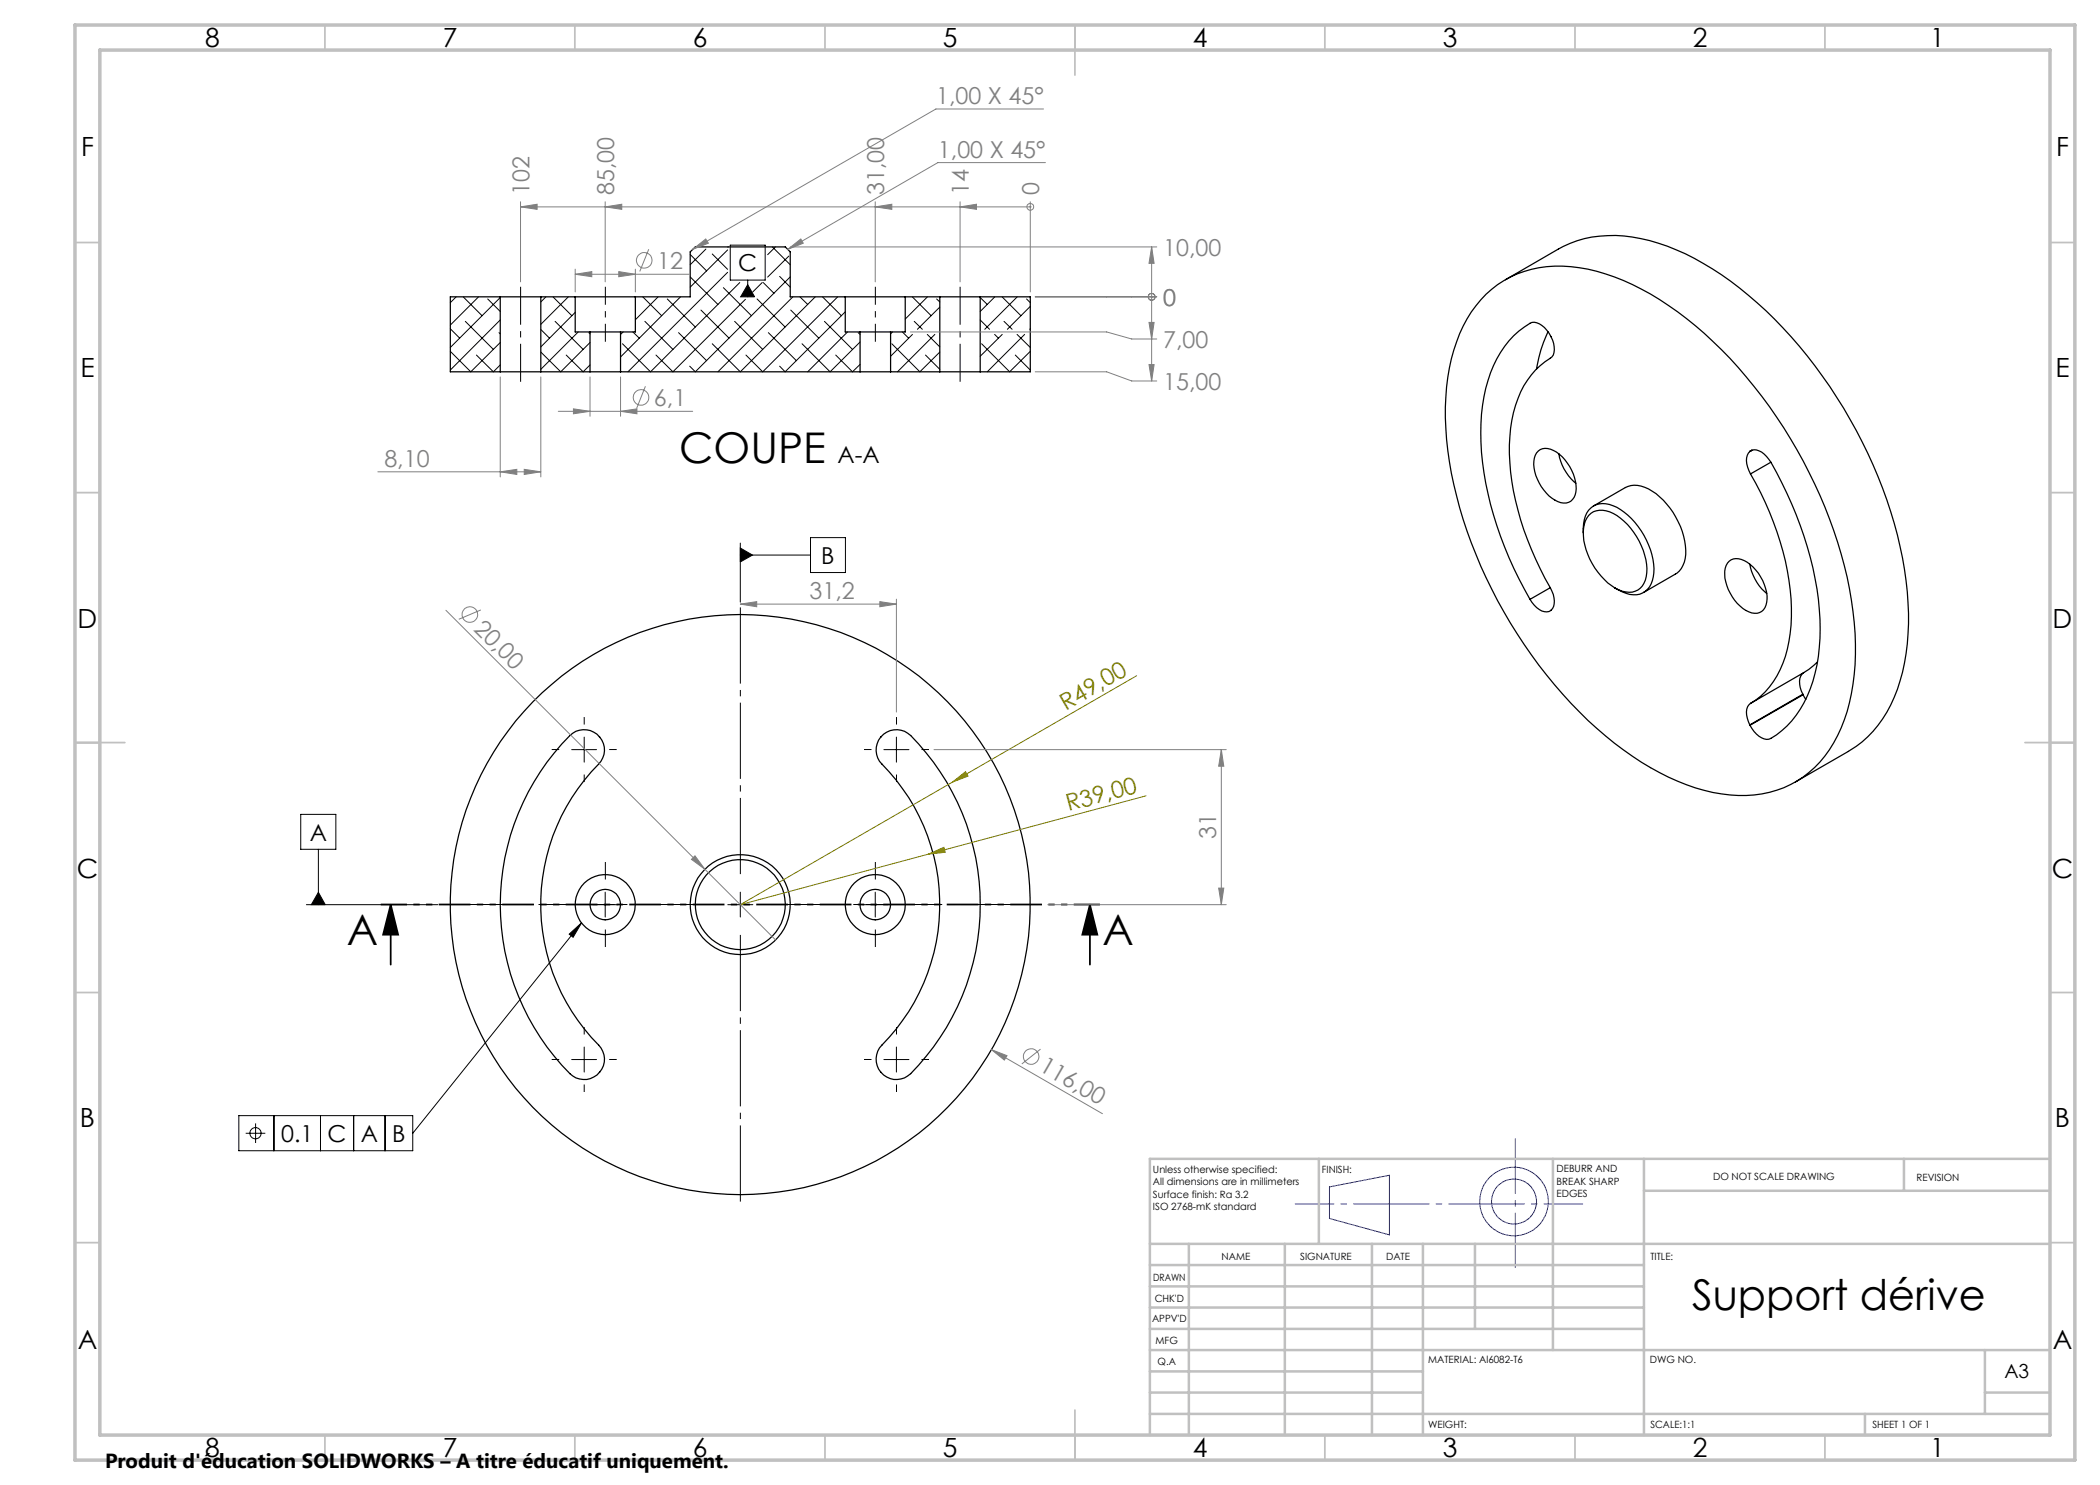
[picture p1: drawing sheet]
<svg xmlns="http://www.w3.org/2000/svg" width="420mm" height="297mm" viewBox="0 0 420 297" stroke-linecap="round" stroke-linejoin="round" font-family="sans-serif">
<g fill="none" stroke="#000" stroke-width=".25">
<path d="M100 59.4h8.2M100 59.4v15M100 59.4h-9.9v15h9.9M108.2 59.4v15M108.2 59.4h6.8M115 59.4h12.1M115 59.4v7h3M127.1 59.4v7h-3M127.1 59.4h10.9v-9l1.1-1h18l.9 1v9h11.1M169.1 59.4h11.9M169.1 59.4v7h2.9M181 59.4v7h-2.9"/>
<path d="M181 59.4h7M188 59.4h8M188 59.4v15M196 59.4v15M196 59.4h10.1v15h-10.1M297.2 58.8a21.4 21.4 0 0 1 18.7-5.3 44.8 44.8 0 0 1 19.6 8.9 90.8 90.8 0 0 1 26.3 32.1 79.8 79.8 0 0 1 9.3 36.4 35.9 35.9 0 0 1-5.2 19 20.6 20.6 0 0 1-19.9 9.1 41.7 41.7 0 0 1-19.5-7.8 88.5 88.5 0 0 1-27-31.1 83.5 83.5 0 0 1-10.4-36.6 38.8 38.8 0 0 1 4.3-19.7 25.5 25.5 0 0 1 3.8-5zM301.1 55.9l10.6-6.1a24.1 24.1 0 0 1 18.2-1.7 54.9 54.9 0 0 1 21.5 12.5 96 96 0 0 1 29.1 51 51.3 51.3 0 0 1-1 26.3 22.8 22.8 0 0 1-9.8 12.4l-10.6 6.1M100 74.4h8.2M108.2 74.4h9.8M118 66.4h6.1M118 74.4h6.1M118 66.4v8"/>
<path d="M124.1 66.4v8M124.1 74.4h47.9M172 66.4h6.1M172 74.4h6.1M172 66.4v8M178.1 66.4v8M178.1 74.4h9.9M188 74.4h8M309.6 66.4l-.3 .6a25.7 25.7 0 0 0-2 6.8M307.7 90.2a2.86 2.86 0 0 1 3.6 .2 9.2 9.2 0 0 1 3.9 8 2.49 2.49 0 0 1-1.6 2.1 2.49 2.49 0 0 1-2.6-.5 9.2 9.2 0 0 1-4.2-7.8 2.97 2.97 0 0 1 .9-2zM311.8 90.8a9.5 9.5 0 0 0 3.4 5.9M350 90.3a3.2 3.2 0 0 0-.2 3.8l.3 .7"/>
<path d="M350 90.3a2.22 2.22 0 0 1 2.8 .5 11.1 11.1 0 0 1 2.5 3.7 70.7 70.7 0 0 1 8.7 29.3 31.6 31.6 0 0 1-4 18 16.1 16.1 0 0 1-6.2 6 4.2 4.2 0 0 1-3.8-2.7M350 90.3h.1M350.1 94.8a57.1 57.1 0 0 1 8.2 28.5 22.2 22.2 0 0 1-5.2 15.1l-1.9 1.6-1.1 .7M350.3 90.1l-.3 .2M350.4 90l-.4 .3M354.2 92.5l-4.1 2.3M310.1 117.5a4.5 4.5 0 0 1 .4 4.2 1.57 1.57 0 0 1-2.1 .5 5.4 5.4 0 0 1-2.4-2.3M310.1 117.5a57.1 57.1 0 0 1-8.2-28.5 23 23 0 0 1 4.4-14 16.4 16.4 0 0 1 4.1-3.6 4.1 4.1 0 0 0-.2-4.1 4.2 4.2 0 0 0-3.8-2.8 18.3 18.3 0 0 0-8.8 11.6 44.8 44.8 0 0 0 0 22.6 76.2 76.2 0 0 0 8.4 21.2M310.1 117.5l-4.1 2.4M316.7 106.6a6.2 6.2 0 0 1 1.5-5 4.5 4.5 0 0 1 5.2-.1 15.4 15.4 0 0 1 7.4 13.1 4.2 4.2 0 0 1-3.5 4.4 7.4 7.4 0 0 1-4.3-1.4M317.7 103.1a4 4 0 0 1 5-.4 13.9 13.9 0 0 1 6.7 11.8 3.7 3.7 0 0 1-3.6 4 8 8 0 0 1-5.6-3.3 12.5 12.5 0 0 1-3.3-10.4l.2-.6zM318.7 101.2l6.4-3.7a5.2 5.2 0 0 1 5.3 .7 15.2 15.2 0 0 1 6.6 13.5 4.3 4.3 0 0 1-1.9 3.1l-6.4 3.7"/>
<path d="M345.8 112.3a3.3 3.3 0 0 1 4.3 .6 8.9 8.9 0 0 1 3.2 7.5 2.35 2.35 0 0 1-3.5 2 9.1 9.1 0 0 1-4.9-8.2 2.98 2.98 0 0 1 .9-1.9zM350 112.8a10 10 0 0 0 3.3 5.9M360.6 138.8l-10.6 6.2M360.6 138.8v.2M360.6 139l.6 .9M360.6 139l-10.6 6.1M360.7 134.5a2.62 2.62 0 0 0-.7 3l.6 1.3M360.7 134.5l-10.6 6.2M363.5 132.4l-1.7 1.5-1.1 .6M114 147.1a4.1 4.1 0 0 1 5.7 0 4.1 4.1 0 0 1 0 5.7 40 40 0 0 0 .5 56.8 4.1 4.1 0 0 1-.8 5.3 4.1 4.1 0 0 1-5.4-.2 48 48 0 0 1 0-67.6zM176.1 147.4a4.1 4.1 0 0 1 6-.3 47.9 47.9 0 0 1-.6 68.1 4 4 0 0 1-5.3-.8 4 4 0 0 1 .2-5.4 40 40 0 0 0-.5-56.7 4.1 4.1 0 0 1 .2-4.9zM350 145v.1"/>
<path d="M350.1 140.7a2.54 2.54 0 0 0-.6 2.9l.5 1.4"/>
<circle cx="121.1" cy="180.9" r="6"/>
<circle cx="121.1" cy="180.9" r="3"/>
<circle cx="148" cy="180.9" r="9"/>
<circle cx="148.1" cy="180.9" r="10"/>
<circle cx="148.1" cy="180.9" r="58"/>
<circle cx="175" cy="180.9" r="6"/>
<circle cx="175.1" cy="180.9" r="3.1"/>
</g>
<g fill="none" stroke="#000" stroke-width=".2">
<path d="M91.2 59.4l-1.1 1.1M92.6 59.4l3.8 3.7M95.7 59.4l-5.6 5.6M97.5 59.8l2.5 2.5M100 59.5l-9.9 10M109.2 59.4l-1 1M110.6 59.4l3.8 3.7M113.7 59.4l-5.5 5.5M127.1 59.4h.1M128.6 59.4l3.7 3.7M131.6 59.4l-4.5 4.6M133.5 59.8l5.6 5.6"/>
<path d="M136.1 59.4l-12 12M138 55.4l5.6 5.5M138 50.9l3.3 3.3M141.2 49.8l-3.2 3.1M142.5 50.8l3 3.1M144.7 57.5l5.6 5.6M145.5 49.4h.1M145.5 50l-7.5 7.4M145.5 54.5l-19.9 19.9M146 49h7v7h-7zM148 56.5l-17.9 17.9-5.6-5.6M149.1 59.9l-14.5 14.5-3.4-3.4"/>
<path d="M149.5 56.9l1.4 2.5h-2.8zM149.5 56v3.4M151.4 59.8l5.6 5.6M152.4 56.5l-1.9 1.9M152.6 56.5l2.2 2.2M154.5 49.4l3.5 3.5M155.1 49.4l-1.6 1.5M155.9 55.3l2.1 2.1M157.8 51.2l-4.3 4.2M158 55.4l-18.9 19-1.2-1.2M158.6 59.4l-15 15M160 59.4l1.5 1.5"/>
<path d="M163.1 59.4l-15 15-5.6-5.6M164.5 59.4l3.8 3.7M167.5 59.4l-15 15-3.3-3.4M182.5 59.4l3.7 3.7M185.5 59.4l-4.5 4.4M187.3 59.8l.7 .6M196 59.5l1.4 1.4M199 59.4l-3 2.9M200.4 59.4l3.8 3.7M203.4 59.4l-6.4 6.5M205.3 59.8l.8 .7M90.1 65.8l1.8 1.8"/>
<path d="M93.1 64.3l5.6 5.6M95.3 71l3.4 3.4 1.3-1.4M99.8 66.5l.2 .3M100 64l-9.9 10M100 68.5l-5.8 5.9-4.1-4.1M108.2 65.9l1.7 1.7M111 64.3l5.6 5.6M113.2 71l3.4 3.4 1.4-1.4M115 62.5l-6.8 6.9M115.6 66.4l-7.4 7.5M117.8 66.5l.2 .3M118 68.5l-5.9 5.9-3.9-4"/>
<path d="M124.6 66.4l-.5 .5M126.6 66.4l1.2 1.2M129 64.3l5.6 5.6M135.7 66.5l5.6 5.6M140.2 62l5.6 5.6M146.9 64.3l5.6 5.6M153.7 66.5l5.6 5.6M158.2 62l5.6 5.6M164.9 64.3l5.6 5.6M167.1 71l3.4 3.4 1.5-1.5M169.1 62.4l-12.1 12-1.1-1.2M169.5 66.4l-8 8"/>
<path d="M171.6 66.5l.4 .4M172 68.4l-6 6-5.6-5.6M178.4 68.8l5.6 5.6 4-4M178.5 66.4l-.4 .4M180.5 66.4l1.2 1.2M182.5 66.9l-4.4 4.4M182.8 64.3l1.7 1.6M185.1 71l2.9 2.9M185.5 66.9l2.5 2.5M187 66.9l-7.5 7.5M188 61.4l-4.5 4.5M196 64l1.9 1.9"/>
<path d="M196.3 68.8l5.6 5.6 4.2-4.1M198.9 66.9l.8 .7M200.4 66.9l-4.4 4.4M200.8 64.3l1.6 1.6M203.1 71l3 3M203.4 66.9l2.7 2.6M204.9 66.9l-7.5 7.5M206.1 61.3l-4.6 4.6M206.1 65.8l-.1 .1M148.1 109.6l2.4 1.4-2.4 1.4zM148.1 111h14M148.1 108.6v11.8"/>
<path d="M162.1 107.5h7v7h-7zM114.3 149.9h5M116.8 147.4v5M176.8 149.9h5M179.3 147.4v5M60.1 162.9h7.1v7h-7.1zM63.7 178.5l1.4 2.4h-2.8zM63.7 169.9v11M121 178.4v5M148.1 178.4v5M175 178.4v5M61.3 180.9h26.3"/>
<path d="M113.8 186.8l2.5-2.2-1.7 2.9zM116.3 184.6l-33.8 42.1M118.6 180.9h4.9M145.6 180.9h5M172.5 180.9h5.1M114.3 211.9h5M116.8 209.4v5M176.8 211.9h5M179.3 209.4v5M47.8 223.1h34.7v7h-34.7zM49.1 226.7h4M51.1 224.7v3.9"/>
<path d="M54.8 223.1v7M64.1 223.1v7M70.7 223.1v7M77 223.1v7"/>
<circle cx="51.1" cy="226.6" r="1.13"/>
</g>
<g fill="none" stroke="#808080" stroke-width=".2">
<path d="M208.7 21.8h-21.5l-48.7 28.1M209.1 32.5h-21.5l-30 17.4M104.1 41.4l3.3-.6v1.1zM104.1 41.4h102M104.1 40.4v16M115 54.9l3.4-.6v1zM115 53.8v4.6M115 54.9h22.9M121 41.4l3.4-.6v1.1zM121 40.4v16M123.8 54.3l3.3 .6-3.3 .4zM127.1 53.8v4.6"/>
<path d="M129.8 49.8l-1.8 4.5M138.5 49.9l2.6-2.1 .6 .8zM157.6 49.9l2.6-2.1 .5 .8zM158 49.4h73.4M175 41.4l3.4-.6v1.1zM175 40.4v16M192 41.4l3.3-.6v1.1zM192 40.4v16M206.1 41.4h.1M206.1 40.4v18M207 59.4h24.4M230.3 49.4l.5 3.3h-1z"/>
<path d="M230.3 59.4h.1M230.3 49.4v26.8M100 75.4v20M108.2 75.4v20M118 75.4v7.9M124.1 75.4v7.9M129.1 77.3l-1.8 4.4M182.1 66.4h39.2l5 1.4h5.1M207 74.4h14.3l5 1.8h5.1M229.8 64.5h1l-.5 3.3zM229.8 72.9h1l-.5 3.3zM75.6 94.4h32.6"/>
<path d="M100 94.4l3.4-.5v1zM104.8 93.9l3.4 .5-3.4 .5zM111.7 82.3h26.8M114.7 81.8l3.3 .5-3.3 .5zM124.1 82.3l3.3-.5v1zM179.3 119.8v22.6M89.2 122.1l51.8 51.7M96.2 122l-4.4 1.9M148.1 120.8l3.2-.5v1.1zM148.1 120.8h31.2M176 120.3l3.3 .5-3.3 .6zM186.8 149.9h58.5"/>
<path d="M244.3 149.9l.5 3.3h-1.1zM244.3 149.9v31M138.3 171.9l.7-.7 2 2.6zM141 173.8l14.1 14.2M243.7 177.6h1.1l-.5 3.3zM209.5 180.9h35.8M198.3 209.9l3.1 1.2-.5 .9zM198.3 209.9l22.2 12.8M208.1 209.8l-3.7 3"/>
<circle cx="128.9" cy="52.1" r="1.55"/>
<circle cx="206.1" cy="41.4" r=".68"/>
<circle cx="230.3" cy="59.4" r=".69"/>
<circle cx="128.2" cy="79.5" r="1.56"/>
<circle cx="94" cy="122.9" r="1.56"/>
<circle cx="206.2" cy="211.3" r="1.56"/>
</g>
<path d="M78.1 180.9l1.5 6h-3zM78.1 180.9v12M218 180.9l1.5 6h-3zM218 180.9v12" fill="none" stroke="#000" stroke-width=".35"/>
<path d="M227.3 135.1l-36.8 21.3M190.5 156.4l2.6-2.1 .5 .9zM190.5 156.4l-42.4 24.5 81.1-21.7M185.7 170.8l3.1-1.3 .3 1z" fill="none" stroke="#808000" stroke-width=".2"/>
<g fill="none" stroke="#00f" stroke-width=".2">
<path d="M265.9 237.4l12-2.3v11.9l-12-3.3z"/>
<circle cx="302.8" cy="240.3" r="4.5"/>
<circle cx="302.8" cy="240.3" r="6.9"/>
</g>
<path d="M104.1 57.4v19M192 76.4v-19" fill="none" stroke="#000" stroke-width=".2" stroke-dasharray="15.2 1.3 1.3 1.3" stroke-dashoffset="7.6" stroke-linecap="butt"/>
<path d="M121.1 68.4v-11M175.1 68.4v-11" fill="none" stroke="#000" stroke-width=".2" stroke-dasharray="15.2 1.3 1.3 1.3" stroke-dashoffset="11.6" stroke-linecap="butt"/>
<path d="M148.1 175.9v-55.5M143.1 180.9h-55.5M148.1 185.9v55.5M153.1 180.9h55.5" fill="none" stroke="#000" stroke-width=".2" stroke-dasharray="15.2 1.3 1.3 1.3" stroke-dashoffset="-1.1" stroke-linecap="butt"/>
<g fill="none" stroke="#000" stroke-width=".2" stroke-dasharray="15.2 1.3 1.3 1.3" stroke-linecap="butt">
<path d="M111.8 149.9h-1.5M116.8 144.9v-1.5M116.8 154.9v1.5M121.8 149.9h1.5M174.3 149.9h-1.5M179.3 144.9v-1.5M179.3 154.9v1.5M184.3 149.9h1.5M121.1 175.9v-3.5M175.1 175.9v-3.5M116.1 180.9h-3.5M121.1 185.9v3.5"/>
<path d="M126.1 180.9h3.5M170.1 180.9h-3.5M175.1 185.9v3.5M180.1 180.9h3.5M111.8 211.9h-1.5M116.8 206.9v-1.5M116.8 216.9v1.5M121.8 211.9h1.5M174.3 211.9h-1.5M179.3 206.9v-1.5M179.3 216.9v1.5M184.3 211.9h1.5"/>
</g>
<path d="M220 180.9h-143.8" fill="none" stroke="#000" stroke-width=".35" stroke-dasharray="6.3 1.3 1.3 1.3 1.3 1.3" stroke-dashoffset="1.1" stroke-linecap="butt"/>
<path d="M303.1 253.6v-25.9" fill="none" stroke="#00f" stroke-width=".2" stroke-dasharray="15.2 1.3 1.3 1.3" stroke-dashoffset="4.2" stroke-linecap="butt"/>
<path d="M316.6 240.8h-57.6" fill="none" stroke="#00f" stroke-width=".2" stroke-dasharray="15.2 1.3 1.3 1.3" stroke-dashoffset="7.4" stroke-linecap="butt"/>
<g fill="none" stroke="#c0c0c0" stroke-width=".35">
<path d="M65 5v5M115 5v5M165 5v5M215 5v10M265 5v5M315 5v5M365 5v5M15 48.5h5M410 48.5h5M15 98.5h5M410 98.5h5M15 148.5h10"/>
<path d="M405 148.5h10M15 198.5h5M410 198.5h5M15 248.5h5M410 248.5h5M65 287v5M115 287v5M165 287v5M215 282v10M265 287v5M315 287v5M365 287v5"/>
</g>
<g fill="none" stroke="#c0c0c0" stroke-width=".5">
<path d="M263.8 231.8v17M310.6 231.8v38.2M328.8 231.8v55.2M328.8 238.2h81.2M380.8 231.8v6.4M410 231.8h-180v55.2M230 248.8h180M230 257.3h98.8M230 253h98.8M237.8 248.8v38.2M257 248.8v38.2M274.4 248.8v38.2"/>
<path d="M284.6 248.8v38.2M295 248.8v17M230 265.8h98.8M230 261.5h98.8M230 278.5h54.6M230 274.3h54.6M230 270h180M397 278.5h13M397 270v12.8M230 282.8h180M373 282.8v4.2"/>
</g>
<path d="M15 5h400v287h-400zM20 10h390v277h-390z" fill="none" stroke="#c0c0c0" stroke-width=".7"/>
<g fill="#000">
<path d="M113.8 186.8l2.5-2.2-1.7 2.9zM63.7 178.5l1.4 2.4h-2.8zM148.1 109.6l2.4 1.4-2.4 1.4zM149.5 56.9l1.4 2.5h-2.8z"/>
<path d="M218 180.9l1.5 6h-3zM78.1 180.9l1.5 6h-3z"/>
</g>
<g fill="#808000">
<path d="M185.7 170.8l3.1-1.3 .3 1z"/>
<path d="M190.5 156.4l2.6-2.1 .5 .9z"/>
</g>
<g fill="#808080">
<path d="M138.3 171.9l.7-.7 2 2.6z"/>
<path d="M198.3 209.9l3.1 1.2-.5 .9z"/>
<path d="M148.1 120.8l3.2-.5v1.1zM176 120.3l3.3 .5-3.3 .6zM100 94.4l3.4-.5v1zM104.8 93.9l3.4 .5-3.4 .5zM115 54.9l3.4-.6v1zM123.8 54.3l3.3 .6-3.3 .4zM114.7 81.8l3.3 .5-3.3 .5zM124.1 82.3l3.3-.5v1zM157.6 49.9l2.6-2.1 .5 .8zM138.5 49.9l2.6-2.1 .6 .8z"/>
<path d="M243.7 177.6h1.1l-.5 3.3zM244.3 149.9l.5 3.3h-1.1z"/>
<path d="M229.8 64.5h1l-.5 3.3zM229.8 72.9h1l-.5 3.3zM230.3 49.4l.5 3.3h-1z"/>
<path d="M192 41.4l3.3-.6v1.1zM175 41.4l3.4-.6v1.1zM121 41.4l3.4-.6v1.1zM104.1 41.4l3.3-.6v1.1z"/>
</g>
<g font-size="8.5">
<text x="135.8" y="92.6">COUPE</text>
<text x="69.4" y="189.1">A</text>
<text x="220.5" y="189.1">A</text>
<text x="338.4" y="261.9">Support dérive</text>
</g>
<g font-size="5.3">
<text x="41" y="9.5">8</text>
<text x="88.5" y="9.5">7</text>
<text x="138.5" y="9.5">6</text>
<text x="188.5" y="9.5">5</text>
<text x="238.5" y="9.5">4</text>
<text x="288.5" y="9.5">3</text>
<text x="338.5" y="9.5">2</text>
<text x="386" y="9.5">1</text>
<text x="16.2" y="31.2">F</text>
<text x="411.2" y="31.2">F</text>
<text x="16.1" y="75.5">E</text>
<text x="411.1" y="75.5">E</text>
<text x="15.5" y="125.5">D</text>
<text x="410.5" y="125.5">D</text>
<text x="15.4" y="175.5">C</text>
<text x="410.4" y="175.5">C</text>
<text x="16" y="225.5">B</text>
<text x="411" y="225.5">B</text>
<text x="15.5" y="269.7">A</text>
<text x="410.5" y="269.7">A</text>
<text x="41" y="291.5">8</text>
<text x="88.5" y="291.5">7</text>
<text x="138.5" y="291.5">6</text>
<text x="188.5" y="291.5">5</text>
<text x="238.5" y="291.5">4</text>
<text x="288.5" y="291.5">3</text>
<text x="338.5" y="291.5">2</text>
<text x="386" y="291.5">1</text>
</g>
<g font-size="4.7" fill="#808080">
<text x="187.2" y="20.8">1,00 X 45°</text>
<text x="187.6" y="31.5">1,00 X 45°</text>
<text x="105.9" y="39" transform="rotate(-90 105.9 39)">102</text>
<text x="122.8" y="39" transform="rotate(-90 122.8 39)">85,00</text>
<text x="176.8" y="39" transform="rotate(-90 176.8 39)">31,00</text>
<text x="193.8" y="39" transform="rotate(-90 193.8 39)">14</text>
<text x="207.8" y="39" transform="rotate(-90 207.8 39)">0</text>
<text x="131.4" y="53.8">12</text>
<text x="232.7" y="51.1">10,00</text>
<text x="232.7" y="61.1">0</text>
<text x="232.7" y="69.5">7,00</text>
<text x="232.7" y="78">15,00</text>
<text x="130.8" y="81.2">6,1</text>
<text x="76.9" y="93.3">8,10</text>
<text x="161.9" y="119.8">31,2</text>
<text x="94.6" y="125.9" transform="rotate(45 94.6 125.9)">20,00</text>
<text x="243.3" y="167.8" transform="rotate(-90 243.3 167.8)">31</text>
<text x="207.6" y="214.1" transform="rotate(30 207.6 214.1)">116,00</text>
</g>
<g font-size="4.7">
<text x="147.7" y="54.3">C</text>
<text x="167.5" y="92.6">A-A</text>
<text x="164.3" y="112.8">B</text>
<text x="62" y="168.1">A</text>
<text x="56.2" y="228.4">0.1</text>
<text x="65.5" y="228.4">C</text>
<text x="72.2" y="228.4">A</text>
<text x="78.5" y="228.4">B</text>
</g>
<g font-size="4.7" fill="#808000">
<text x="213.2" y="142.1" transform="rotate(-30 213.2 142.1)">R49,00</text>
<text x="213.7" y="162.3" transform="rotate(-15 213.7 162.3)">R39,00</text>
</g>
<text font-size="4.1" x="21" y="293.7">Produit d'éducation SOLIDWORKS – A titre éducatif uniquement.</text>
<text font-size="3.9" x="400.9" y="275.5">A3</text>
<g font-size="2">
<text x="230.6" y="234.6">Unless otherwise specified:</text>
<text x="230.6" y="237.1">All dimensions are in millimeters</text>
<text x="230.6" y="239.6">Surface finish: Ra 3.2</text>
<text x="264.4" y="234.6">FINISH:</text>
<text x="311.3" y="234.5">DEBURR AND</text>
<text x="311.3" y="237">BREAK SHARP</text>
<text x="311.3" y="239.5">EDGES</text>
<text x="342.6" y="236">DO NOT SCALE DRAWING</text>
<text x="383.3" y="236.2">REVISION</text>
<text x="230.6" y="242.1">ISO 2768-mK standard</text>
<text x="244.3" y="252">NAME</text>
<text x="260" y="251.9">SIGNATURE</text>
<text x="277.2" y="251.9">DATE</text>
<text x="330.1" y="251.9">TITLE:</text>
<text x="230.6" y="256.1">DRAWN</text>
<text x="230.9" y="260.3">CHK'D</text>
<text x="230.4" y="264.4">APPV'D</text>
<text x="231.1" y="268.8">MFG</text>
<text x="231.5" y="273">Q.A</text>
<text x="285.6" y="272.5">MATERIAL: Al6082-T6</text>
<text x="330" y="272.5">DWG NO.</text>
<text x="285.6" y="285.5">WEIGHT:</text>
<text x="330.1" y="285.6">SCALE:1:1</text>
<text x="374.5" y="285.6">SHEET 1 OF 1</text>
</g>
</svg>
